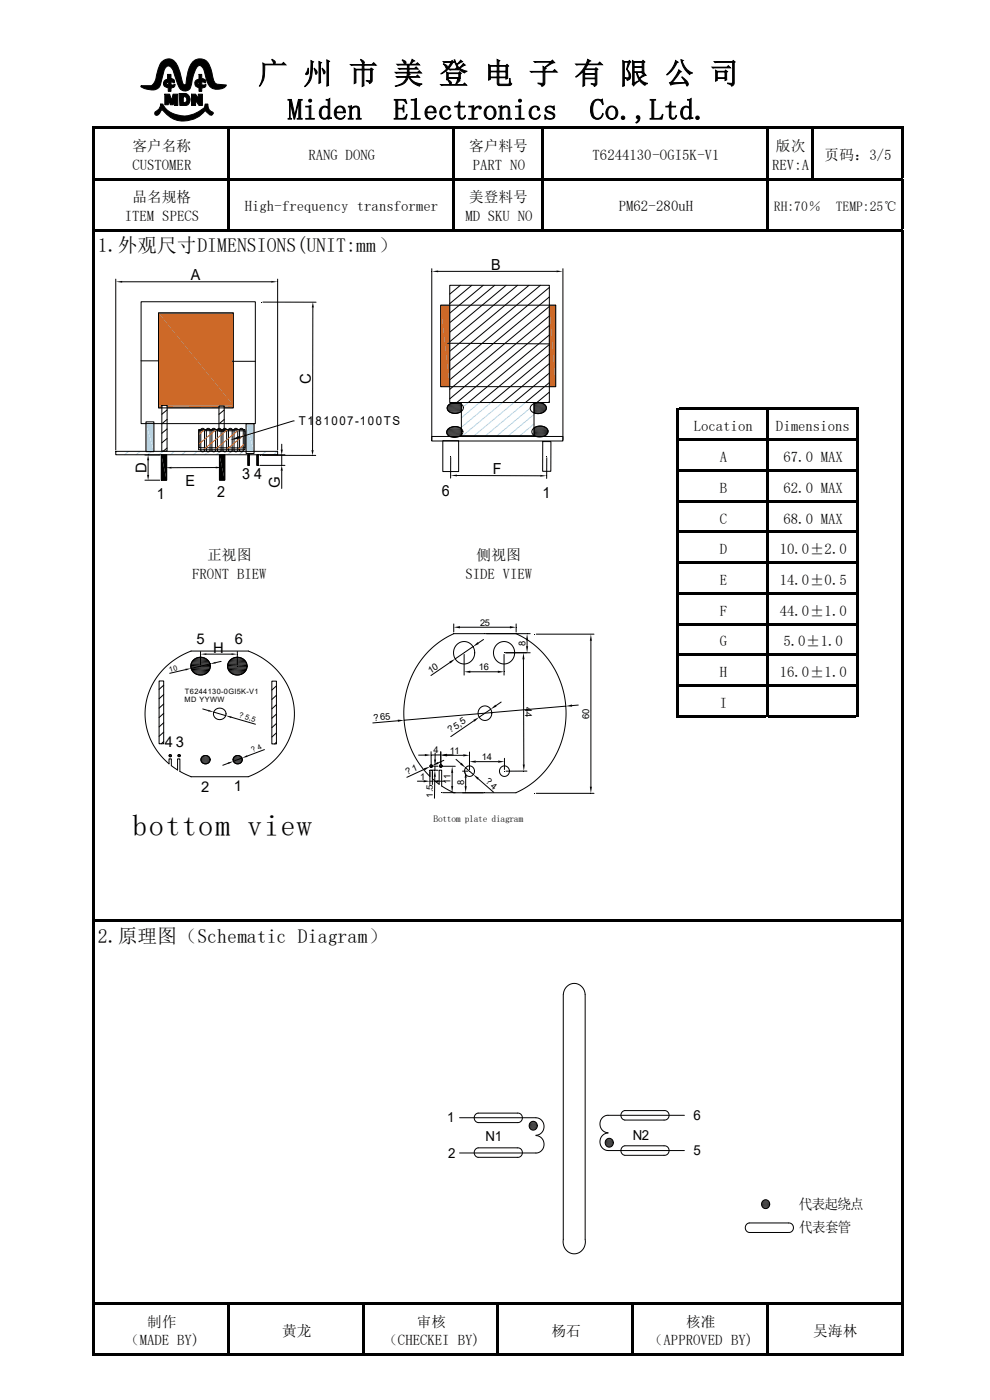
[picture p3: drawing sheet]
<svg xmlns="http://www.w3.org/2000/svg" width="210mm" height="297mm" viewBox="0 0 210 297" stroke-linecap="round" stroke-linejoin="round" font-family="sans-serif">
<g fill="#000">
<path d="M19.6 26.9h.6v10.8h-.6z" fill-rule="evenodd"/>
<path d="M19.6 37.7h.6v10.9h-.6z" fill-rule="evenodd"/>
<path d="M20.2 26.9h171.4v.5h-171.4z" fill-rule="evenodd"/>
<path d="M20.2 37.7h151.8v.5h-151.8z" fill-rule="evenodd"/>
<path d="M48.2 27.1h.5v10.6h-.5z" fill-rule="evenodd"/>
<path d="M48.2 38h.5v11.1h-.5z" fill-rule="evenodd"/>
<path d="M95.8 27.1h.6v10.6h-.6z" fill-rule="evenodd"/>
<path d="M95.8 38h.6v11.1h-.6z" fill-rule="evenodd"/>
<path d="M114.9 27.1h.5v10.6h-.5z" fill-rule="evenodd"/>
<path d="M114.9 38h.5v11.1h-.5z" fill-rule="evenodd"/>
<path d="M162.5 27.1h.5v10.6h-.5z" fill-rule="evenodd"/>
<path d="M162.5 38h.5v11.1h-.5z" fill-rule="evenodd"/>
<path d="M172 27.1h.6v11.1h-.6z" fill-rule="evenodd"/>
<path d="M172.6 37.7h19v.5h-19z" fill-rule="evenodd"/>
<path d="M191.1 27.1h.5v10.6h-.5z" fill-rule="evenodd"/>
<path d="M191.1 38h.5v10.6h-.5z" fill-rule="evenodd"/>
<path d="M19.6 48.6h.6v146.4h-.6z" fill-rule="evenodd"/>
<path d="M20.2 48.6h28v.5h-28z" fill-rule="evenodd"/>
<path d="M48.7 48.6h47.1v.5h-47.1z" fill-rule="evenodd"/>
<path d="M96.4 48.6h18.5v.5h-18.5z" fill-rule="evenodd"/>
<path d="M115.4 48.6h47.1v.5h-47.1z" fill-rule="evenodd"/>
<path d="M163 48.6h28.6v.5h-28.6z" fill-rule="evenodd"/>
<path d="M191.1 48.8h.5v146.2h-.5z" fill-rule="evenodd"/>
<path d="M143.5 86.5h.5v6.5h-.5z" fill-rule="evenodd"/>
<path d="M143.5 93h.5v6.5h-.5z" fill-rule="evenodd"/>
<path d="M143.5 99.5h.5v6.5h-.5z" fill-rule="evenodd"/>
<path d="M144 86.5h38.1v.5h-38.1z" fill-rule="evenodd"/>
<path d="M144 93h38.1v.5h-38.1z" fill-rule="evenodd"/>
<path d="M144 99.5h38.1v.5h-38.1z" fill-rule="evenodd"/>
<path d="M162.5 86.7h.5v6.3h-.5z" fill-rule="evenodd"/>
<path d="M162.5 93.3h.5v6.2h-.5z" fill-rule="evenodd"/>
<path d="M162.5 99.8h.5v6.2h-.5z" fill-rule="evenodd"/>
<path d="M181.6 86.7h.5v6.3h-.5z" fill-rule="evenodd"/>
<path d="M181.6 93.3h.5v6.2h-.5z" fill-rule="evenodd"/>
<path d="M181.6 99.8h.5v6.2h-.5z" fill-rule="evenodd"/>
<path d="M143.5 106h.5v6.6h-.5z" fill-rule="evenodd"/>
<path d="M143.5 112.6h.5v6.5h-.5z" fill-rule="evenodd"/>
<path d="M143.5 119.1h.5v6.5h-.5z" fill-rule="evenodd"/>
<path d="M144 106h38.1v.6h-38.1z" fill-rule="evenodd"/>
<path d="M144 112.6h38.1v.5h-38.1z" fill-rule="evenodd"/>
<path d="M144 119.1h38.1v.5h-38.1z" fill-rule="evenodd"/>
<path d="M162.5 106.3h.5v6.3h-.5z" fill-rule="evenodd"/>
<path d="M162.5 112.8h.5v6.3h-.5z" fill-rule="evenodd"/>
<path d="M162.5 119.3h.5v6.3h-.5z" fill-rule="evenodd"/>
<path d="M181.6 106.3h.5v6.3h-.5z" fill-rule="evenodd"/>
<path d="M181.6 112.8h.5v6.3h-.5z" fill-rule="evenodd"/>
<path d="M181.6 119.3h.5v6.3h-.5z" fill-rule="evenodd"/>
<path d="M143.5 125.6h.5v6.5h-.5z" fill-rule="evenodd"/>
<path d="M143.5 132.1h.5v6.5h-.5z" fill-rule="evenodd"/>
<path d="M143.5 138.6h.5v6.6h-.5z" fill-rule="evenodd"/>
<path d="M144 125.6h38.1v.5h-38.1z" fill-rule="evenodd"/>
<path d="M144 132.1h38.1v.5h-38.1z" fill-rule="evenodd"/>
<path d="M144 138.6h38.1v.5h-38.1z" fill-rule="evenodd"/>
<path d="M162.5 125.9h.5v6.2h-.5z" fill-rule="evenodd"/>
<path d="M162.5 132.4h.5v6.2h-.5z" fill-rule="evenodd"/>
<path d="M162.5 138.9h.5v6.3h-.5z" fill-rule="evenodd"/>
<path d="M181.6 125.9h.5v6.2h-.5z" fill-rule="evenodd"/>
<path d="M181.6 132.4h.5v6.2h-.5z" fill-rule="evenodd"/>
<path d="M181.6 138.9h.5v6.3h-.5z" fill-rule="evenodd"/>
<path d="M143.5 145.2h.5v7h-.5z" fill-rule="evenodd"/>
<path d="M144 145.2h38.1v.5h-38.1z" fill-rule="evenodd"/>
<path d="M144 151.7h18.5v.5h-18.5z" fill-rule="evenodd"/>
<path d="M162.5 145.4h.5v6.8h-.5z" fill-rule="evenodd"/>
<path d="M163 151.7h18.6v.5h-18.6z" fill-rule="evenodd"/>
<path d="M181.6 145.4h.5v6.8h-.5z" fill-rule="evenodd"/>
<path d="M19.6 195h.6v81.3h-.6z" fill-rule="evenodd"/>
<path d="M20.2 195h171.4v.5h-171.4z" fill-rule="evenodd"/>
<path d="M191.1 195.3h.5v81h-.5z" fill-rule="evenodd"/>
<path d="M19.6 276.3h.6v11.4h-.6z" fill-rule="evenodd"/>
<path d="M20.2 276.3h171.4v.5h-171.4z" fill-rule="evenodd"/>
<path d="M48.2 276.6h.5v11.1h-.5z" fill-rule="evenodd"/>
<path d="M76.8 276.6h.5v11.1h-.5z" fill-rule="evenodd"/>
<path d="M105.4 276.6h.5v11.1h-.5z" fill-rule="evenodd"/>
<path d="M133.9 276.6h.6v11.1h-.6z" fill-rule="evenodd"/>
<path d="M162.5 276.6h.5v11.1h-.5z" fill-rule="evenodd"/>
<path d="M191.1 276.6h.5v11.1h-.5z" fill-rule="evenodd"/>
<path d="M20.2 287.1h28v.6h-28z" fill-rule="evenodd"/>
<path d="M48.7 287.1h28.1v.6h-28.1z" fill-rule="evenodd"/>
<path d="M77.3 287.1h28.1v.6h-28.1z" fill-rule="evenodd"/>
<path d="M105.9 287.1h28v.6h-28z" fill-rule="evenodd"/>
<path d="M134.5 287.1h28v.6h-28z" fill-rule="evenodd"/>
<path d="M163 287.1h28.1v.6h-28.1z" fill-rule="evenodd"/>
</g>
<path d="M29.9 12.5h18.4v13.3h-18.4z" fill-rule="evenodd" fill="#fff"/>
<g fill="#000">
<path d="M34.5 13a1.98 1.98 0 0 1 3.2 1.1l1 3.5 .3 .3h.4l.3-2a3.8 3.8 0 0 1 2.1-3.3 2.29 2.29 0 0 1 2.9 2l.3 .9a3.1 3.1 0 0 0 .9 2.3l2.1 .2a2.38 2.38 0 0 1-2.5 .8 2.38 2.38 0 0 1-1.7-1.9l-.2-.7a2.88 2.88 0 0 0-1-2.2l-.3-.1a2.69 2.69 0 0 0-1.3 2l-.3 1.7a1.43 1.43 0 0 1-.9 1.6 1.43 1.43 0 0 1-1.6-.4l-1-2.5a3.3 3.3 0 0 0-1.2-2.2 .94 .94 0 0 0-1.2 .8l-.7 2.8a1.81 1.81 0 0 1-2.4 1.3l-1.4-.4-.4-.3 .1-.1h2.1l.5-.4 .4-.7 .8-3.2z" fill-rule="evenodd"/>
<path d="M35.5 15.8h.8v.9h.2a.51 .51 0 0 1 .5 .3 .51 .51 0 0 1-.2 .6l-.5-.2v.6l.8-.1-.3 .6-.5 .1v.8h-.6v-.8a.9 .9 0 0 1-1-.8 .9 .9 0 0 1 .8-1z" fill-rule="evenodd"/>
</g>
<path d="M34.5 13a1.98 1.98 0 0 1 3.2 1.1l1 3.5 .3 .3h.4l.3-2a3.8 3.8 0 0 1 2.1-3.3 2.29 2.29 0 0 1 2.9 2l.3 .9a3.1 3.1 0 0 0 .9 2.3l2.1 .2a2.38 2.38 0 0 1-2.5 .8 2.38 2.38 0 0 1-1.7-1.9l-.2-.7a2.88 2.88 0 0 0-1-2.2l-.3-.1a2.69 2.69 0 0 0-1.3 2l-.3 1.7a1.43 1.43 0 0 1-.9 1.6 1.43 1.43 0 0 1-1.6-.4l-1-2.5a3.3 3.3 0 0 0-1.2-2.2 .94 .94 0 0 0-1.2 .8l-.7 2.8a1.81 1.81 0 0 1-2.4 1.3l-1.4-.4-.4-.3 .1-.1h2.1l.5-.4 .4-.7 .8-3.2zM35.5 15.8h.8v.9h.2a.51 .51 0 0 1 .5 .3 .51 .51 0 0 1-.2 .6l-.5-.2v.6l.8-.1-.3 .6-.5 .1v.8h-.6v-.8a.9 .9 0 0 1-1-.8 .9 .9 0 0 1 .8-1z" fill="none" stroke="#000" stroke-width=".21"/>
<path d="M35.5 17.4h.2v.6l-.4-.1z" fill-rule="evenodd" fill="#fff"/>
<path d="M35.5 17.4h.2v.6l-.4-.1zM42.2 15.8h.6v.9h.3a.51 .51 0 0 1 .5 .3 .51 .51 0 0 1-.1 .6l-.7-.2v.6l.9-.1-.1 .4-.2 .2-.6 .1v.8h-.6v-.8a.9 .9 0 0 1-.9-.9 .9 .9 0 0 1 .9-.9zM34.1 22.1h.4a5.3 5.3 0 0 0 6.9 2l2-1.3 .1-.7h.6a1.66 1.66 0 0 0 1.1 1.8l-.3 .5a2.05 2.05 0 0 1-1.4-1 5.7 5.7 0 0 1-9.1-.1l-.6 .8a.51 .51 0 0 1-.5 .4 .51 .51 0 0 1-.5-.5l.3-.4a1.74 1.74 0 0 0 1-1.5z" fill="none" stroke="#000" stroke-width=".21"/>
<g fill="#000">
<path d="M42.2 15.8h.6v.9h.3a.51 .51 0 0 1 .5 .3 .51 .51 0 0 1-.1 .6l-.7-.2v.6l.9-.1-.1 .4-.2 .2-.6 .1v.8h-.6v-.8a.9 .9 0 0 1-.9-.9 .9 .9 0 0 1 .9-.9z" fill-rule="evenodd"/>
<path d="M34.1 22.1h.4a5.3 5.3 0 0 0 6.9 2l2-1.3 .1-.7h.6a1.66 1.66 0 0 0 1.1 1.8l-.3 .5a2.05 2.05 0 0 1-1.4-1 5.7 5.7 0 0 1-9.1-.1l-.6 .8a.51 .51 0 0 1-.5 .4 .51 .51 0 0 1-.5-.5l.3-.4a1.74 1.74 0 0 0 1-1.5z" fill-rule="evenodd"/>
</g>
<path d="M42 17.4h.2v.5l-.3-.1z" fill-rule="evenodd" fill="#fff"/>
<path d="M35 20h1l.4 1.3 .3-1.3h1v2.4h-.7l-.2-.9-.1 .7h-.6l-.3-.9-.1 .9h-.7zM38 19.8h1.3a1.3 1.3 0 0 1 1 1.3 1.3 1.3 0 0 1-1 1.3h-1.1zM42 17.4h.2v.5l-.3-.1z" fill="none" stroke="#000" stroke-width=".21"/>
<g fill="#000">
<path d="M35 20h1l.4 1.3 .3-1.3h1v2.4h-.7l-.2-.9-.1 .7h-.6l-.3-.9-.1 .9h-.7z" fill-rule="evenodd"/>
<path d="M38 19.8h1.3a1.3 1.3 0 0 1 1 1.3 1.3 1.3 0 0 1-1 1.3h-1.1z" fill-rule="evenodd"/>
</g>
<path d="M38.9 20.6l.3-.1a.74 .74 0 0 1 .2 1.2l-.5 .1z" fill-rule="evenodd" fill="#fff"/>
<path d="M40.6 20h.9l.6 .9v-.9h.8v2.4h-.7l-.7-1.1v1.1h-.9zM38.9 20.6l.3-.1a.74 .74 0 0 1 .2 1.2l-.5 .1zM35.4 93l-1.1 .9M35.4 95l-.7 .7M35.4 89l-1.1 .9M35.4 91l-1.1 .9M35.4 86.9l-1.1 1M47.6 89l-1.2 .9M47.6 87l-1.2 .9" fill="none" stroke="#000" stroke-width=".21"/>
<path d="M40.6 20h.9l.6 .9v-.9h.8v2.4h-.7l-.7-1.1v1.1h-.9z" fill-rule="evenodd" fill="#000"/>
<g fill="#adddf7">
<path d="M52.2 89.9l1.7 5.8h-1.7z"/>
<path d="M52.2 89.9h1.7v5.8z"/>
<path d="M31 89.9l1.6 5.8h-1.6z"/>
<path d="M31 89.9h1.6v5.8z"/>
</g>
<g fill="none" stroke="#adddf7" stroke-width=".21">
<path d="M24.9 95.7l-.3 .3M27.3 95.7l-.9 .8M29.7 95.7l-.8 .8M31 89.9h1.6v5.8h-1.6zM32.1 95.8l-.8 .7M34.6 95.7l-.9 .8M37 95.7l-.9 .8M39.4 95.7l-.8 .8M41.9 95.7l-.9 .8M44.2 95.9l-.8 .6M46.6 95.8l-.8 .7M49.1 95.8l-.8 .7"/>
<path d="M51.6 95.7l-.9 .8M52.2 89.9h1.7v5.8h-1.7zM53.5 96.2l-.4 .3M54 95.7l-.1 .1M56.4 95.7l-.8 .8M58.8 95.7l-.8 .8"/>
</g>
<path d="M29.9 64h24.3v25.9h-24.3zM24.6 95.7h34.3v.8h-34.3z" fill="none" stroke="#000" stroke-width=".21"/>
<g fill="#cd6928">
<path d="M33.6 66.4l15.9 19.6h-15.9z"/>
<path d="M33.6 66.4h15.9v19.6z"/>
</g>
<path d="M35.4 86.1h14.1" fill="none" stroke="#cd6928" stroke-width=".21"/>
<g fill="#cd6928">
<path d="M47.6 86.1l1.9 .4h-1.9z"/>
<path d="M47.6 86.1h1.9v.4z"/>
</g>
<path d="M35.4 86.3h11" fill="none" stroke="#cd6928" stroke-width=".4"/>
<g fill="#cd6928">
<path d="M33.6 86l.7 .5h-.7z"/>
<path d="M33.6 86h.7v.5z"/>
</g>
<path d="M33.6 66.4h15.9v20.1h-1.9v-.4h-1.2v.4h-11v-.5h-1.1v.5h-.7zM43.4 91.1l-1.3 1.1M45.9 91.1l-3.8 3.1M48.3 91.1l-5.2 4.3M50.7 91.1l-5.1 4.3M52 92.1l-4 3.3M52 94.1l-1.6 1.3" fill="none" stroke="#cd6928" stroke-width=".21"/>
<g fill="none" stroke="#000" stroke-width=".21">
<path d="M29.9 76.5h3.7M33.6 66.4h15.9v20.1h-15.9zM49.4 76.6h4.8M97.7 60.5l-2.3 1.9M100.1 60.5l-4.7 3.9M102.5 60.5l-7.1 5.9M104.9 60.5l-9.5 8M107.4 60.5l-12 10M109.8 60.5l-14.4 12M112.2 60.5l-16.8 14M114.6 60.5l-19.2 16M116.5 61l-21.1 17.6"/>
<path d="M116.5 63l-21.1 17.6M116.5 65l-21.1 17.6M116.5 67l-21.1 17.6M116.5 69.1l-19.6 16.3M116.5 71.1l-17.2 14.3M116.5 73.1l-14.7 12.3M116.5 75.1l-12.3 10.3M116.5 77.1l-9.9 8.3M116.5 79.2l-7.5 6.2M31 89.5h1.6v6.3h-1.6zM34.2 96.5h1.1v5.4h-1.1zM34.3 86h1.1v9.7h-1.1z"/>
<path d="M42.1 91.1h9.9v4.3h-9.9zM42.2 91.4h9.8v3.6h-9.8zM42.7 91l.4-.1 .3 .2v4.4a.39 .39 0 0 1-.4 .3 .39 .39 0 0 1-.4-.3zM43.9 91l.3-.1 .4 .2-.1 4.4a.39 .39 0 0 1-.3 .3 .39 .39 0 0 1-.4-.3zM45 91l.4-.1 .3 .2v4.4a.39 .39 0 0 1-.4 .3 .39 .39 0 0 1-.3-.3zM46.2 91l.4-.1 .3 .2v4.4a.39 .39 0 0 1-.4 .3 .39 .39 0 0 1-.4-.3zM46.4 86.1h1.2v5.4h-1.2zM46.5 96.5h1.2v5.3h-1.2zM48.1 91.1a.41 .41 0 0 0-.4-.2 .41 .41 0 0 0-.4 .2v4.4a.39 .39 0 0 0 .4 .3 .39 .39 0 0 0 .4-.3M48.1 91.1v4.4M48.6 91l.3-.1 .3 .2v4.4a.39 .39 0 0 1-.3 .3 .39 .39 0 0 1-.4-.3zM49.7 91l.4-.1 .3 .2v4.4a.39 .39 0 0 1-.4 .3 .39 .39 0 0 1-.4-.3z"/>
<path d="M50.9 91l.4-.1 .3 .2v4.4a.39 .39 0 0 1-.4 .3 .39 .39 0 0 1-.4-.3zM52.2 89.9h1.7v6.3h-1.7zM52.6 96.5h.3v2.2h-.3zM54.5 96.5h.3v2.2h-.3zM94.8 91.7h3.1M94.8 91.8h3.1M94.8 91.5h3.1M94.8 92h3.1M94.8 91.3h3.1M94.8 86.6h3.1M94.8 86.7h3.1M94.9 86.4h3"/>
<path d="M94.9 92.2h3M94.9 86.9h3M94.9 86.2h3M94.9 91.1h3M95 87.1h2.9M95 86h2.9M95 92.3h2.9M95 92.4h2.9M95.1 91a2.27 2.27 0 0 1 2.8-.1v1.4l-.2 .1-.3 .2h-2a.94 .94 0 0 1-.3-1.6zM95.1 91h2.8M95.1 87.2h2.8M95.1 92.4h2.6"/>
<path d="M95.2 85.9a2.28 2.28 0 0 1 2.7-.2v1.6a1.95 1.95 0 0 1-3.1-.6zM95.2 85.8h2.7M95.2 90.9h2.7M95.2 92.5h2.5M95.2 87.3h2.7M95.3 92.5h2.3M95.3 90.8h2.4M95.3 87.4h2.5M95.3 85.7h2.6M95.4 85.7h2.5M95.4 90.8h2.3M95.4 87.4h2.3"/>
<path d="M95.5 90.7h2M95.5 87.5h2M95.6 85.6h2.1M113.3 85.6a1.87 1.87 0 0 1 2.6 .8 1.77 1.77 0 0 1-2.6 1.2zM113.3 90.8a1.91 1.91 0 0 1 2.9 .7l-.1 .5-.6 .5-1.8 .1-.4-.2zM113.3 85.7h2.1M113.3 85.8h2.3M113.3 86h2.4M113.3 86.2h2.5M113.3 86.3h2.6M113.3 86.5h2.6M113.3 86.7h2.6"/>
<path d="M113.3 86.9h2.5M113.3 87.1h2.4M113.3 87.3h2.3M113.3 87.4h2.1M113.3 90.8h2.6M113.3 90.8h2.7M113.3 91h2.8M113.3 91.2h2.9M113.3 91.4h2.9M113.3 91.6h2.9M113.3 91.8h2.9M113.3 91.9h2.9"/>
<path d="M113.3 92.1h2.8M113.3 92.3h2.6M113.3 92.4h2.4M113.3 90.7h2.5M113.5 92.5h2M113.5 90.6h2.2M113.5 90.6h2.1M116.5 81.2l-5 4.2M116.5 83.2l-2.6 2.2M116.5 85.2l-.2 .2"/>
</g>
<path d="M54.6 96.5v2.2" fill="none" stroke="#000" stroke-width=".27"/>
<path d="M52.7 96.5v2.2" fill="none" stroke="#000" stroke-width=".28"/>
<g fill="#000">
<path d="M34.2 96.5l1.1 5.4h-1.1zM34.2 96.5h1.1v5.4zM46.5 96.5l1.2 5.3h-1.2zM46.5 96.5h1.2v5.3zM95.5 87.5h1.9zM95.6 90.7h1.9zM95.6 87.5l1.7 .1zM95.6 87.5h1.8zM95.8 87.6h1.3zM95.8 87.6h1.5zM95.6 90.7h1.8zM95.8 90.6l1.6 .1z"/>
<path d="M95.8 85.5l1.9 .1zM95.8 85.5h1.6zM95.8 90.6h1.5zM95.9 90.6h1.4zM95.9 87.6h1.1zM95.9 87.6h1.2zM96 87.6l.9 .1zM96 87.6h1zM95.9 90.6h1.3zM96 90.5l1.2 .1zM96.1 85.4l1.3 .1zM96.1 85.4h1.1z"/>
<path d="M96.2 87.7h.5zM96.2 87.7h.7zM96 90.5h1zM96.2 90.5h.8zM96.3 87.7h.4zM96.2 90.5h.7zM96.3 90.5h.6zM96.4 85.4h.8zM96.3 90.5h.4zM113.3 85.6h1.9zM113.3 87.4l1.9 .1h-1.9zM113.3 87.5l1.7 .1z"/>
<path d="M113.3 87.5h1.9zM113.3 87.6h1.6zM113.3 87.6h1.7zM113.3 87.6l1.4 .1zM113.5 92.5l1.7 .1zM113.5 92.5h2zM113.5 85.5l1.7 .1zM113.5 85.5h1.4zM113.5 87.7h1.2zM113.6 87.7h.8zM113.6 87.7h1.1zM113.7 90.5l1.9 .1z"/>
<path d="M113.7 90.5h1.7zM113.8 90.5h1.6zM113.8 85.5h1.1zM113.8 85.5h.9zM113.8 87.7h.6zM113.9 87.7h.5zM114 90.5h1.4zM114 90.5h1.2zM114 90.4l1.2 .1zM114.1 85.4l.6 .1zM114.1 85.4h.3zM114 90.4h1.1z"/>
<path d="M114.3 90.4h.8zM114.3 90.4h.6zM114.4 90.4h.5z"/>
</g>
<path d="M99.3 85.4l-1 .9M101.8 85.4l-3.9 3.2M104.2 85.4l-6.3 5.2M106.6 85.4l-8.4 7M109 85.4l-8.4 7M111.5 85.4l-8.5 7M112.5 86.6l-7.1 5.8M113 92.2l-.3 .2M113.3 87.9l-5.4 4.5M113.3 89.9l-3 2.5" fill="none" stroke="#adddf7" stroke-width=".21"/>
<g fill="#cd6928">
<path d="M116.5 64.7l1.4 17.3h-1.4z"/>
<path d="M116.5 64.7h1.4v17.3z"/>
<path d="M93.5 64.7l1.9 17.3h-1.9z"/>
<path d="M93.5 64.7h1.9v17.3z"/>
</g>
<path d="M93.5 64.7h1.9v17.3h-1.9zM116.5 64.7h1.4v17.3h-1.4z" fill="none" stroke="#cd6928" stroke-width=".21"/>
<g fill="none" stroke="#000" stroke-width=".21">
<path d="M24.6 59.2v36.3M25.9 59.8h31.6M58.9 59.2v36.3M91.6 57v36.3M92.9 57.6h25.2M119.4 57v36.3M55.8 64.1h11.2M66.4 65.2l-.1 30.3M93.5 64.7h24.4v17.3h-24.4zM94.9 72.8l21.6 .2M95.4 60.5h21.1v24.9h-21.1zM30.7 96.5h3.2"/>
<path d="M31.4 97.6v3.1M35 98.7v.2M45.8 99.2h-9.4M47.1 98.6v.3M55.1 96.5h5.3M55.1 98.7h5.3M55.7 96.6h11.3M59.8 94.2v1.2M59.8 96.5v2.2M59.8 99.8v3.8M62.4 89.3l-11.5 3.4M91.6 92.6h27.8v1h-27.8z"/>
<path d="M93.9 93.5h3.4v6.5h-3.4zM95.1 91a1.96 1.96 0 0 1 3.1 .5 1.88 1.88 0 0 1-3 1l-.4-.7zM95.2 85.9a1.96 1.96 0 0 1 3.1 .5 1.88 1.88 0 0 1-3 1l-.4-.7zM95.6 97v4.4M97.9 85.4h15.4v7h-15.4zM112.8 85.9a1.96 1.96 0 0 1 3.1 .6 1.88 1.88 0 0 1-3 .9l-.4-.7zM113.1 90.9a1.96 1.96 0 0 1 3.1 .5 1.88 1.88 0 0 1-2.9 1l-.5-.7zM115.1 93.7h1.8l-.1 6.3h-1.7zM116 97.1v4.4M30.7 101.9h3.2M96.9 100.9h17.7M40.5 138.1h12.2"/>
<path d="M40.5 138.1a14 14 0 0 0-8.8 18.2l1.5 2.9 1.9 2.2 .8 .6v-1h.4v1.4l1.4 .9v-2.3h.5v2.6l2.4 1.2M41 139.9h3.1M41.2 139.8h2.6M41.5 139.6h2.1M42.5 138.2v2.8M43.8 138.8h5.3M48.8 139.9h3.1M49 139.8h2.6M49.3 139.6h2.1M50.3 138.2v2.8M52.7 138.1a14.1 14.1 0 0 1 8.9 17.9 15 15 0 0 1-9 8.8h-12.1M96.2 132.4v1.7"/>
<path d="M97 136.7a2.33 2.33 0 0 1 3.6 1 2.33 2.33 0 0 1-2.1 3.2 2.4 2.4 0 0 1-2.2-1.6 2.4 2.4 0 0 1 .7-2.6zM97.6 133.1h10.6M98.4 138.8v4.4M100.3 137.2l-3.8 2.6M102.6 135.7l-1.2 .7M105.4 136.7a2.33 2.33 0 0 1 3.7 1 2.33 2.33 0 0 1-2.1 3.2 2.4 2.4 0 0 1-2.2-1.6 2.4 2.4 0 0 1 .6-2.6zM106.9 138.8v4.4M107.2 138.5h5.3M109.4 134.4a18.7 18.7 0 0 1 10.7 16.9 18.7 18.7 0 0 1-10.7 16.9M109.5 132.4v1.7M111 139.9l.1 22.3M111.8 135.8v1.3"/>
<path d="M112.5 134.4h-16.2a18.8 18.8 0 0 0-5.1 30.3v-1.3h.5v1.8l1.4 1.2v-3h.6v3.3M113.7 134.5h12.3M125.3 135.9v31M33.7 144.5h1v13.3h-1zM34.7 145.3l-1 .9M34.7 147.3l-1 .9M34.7 149.3l-1 .9M34.7 151.3l-1 .9M34.7 153.3l-1 .9M34.7 155.3l-1 .9M34.7 157.3l-.5 .5M39.4 142.1l-3.4 .7"/>
<path d="M41 140.1a1.98 1.98 0 0 1 2.8-.3 1.98 1.98 0 0 1 .2 2.9 1.98 1.98 0 0 1-2.8 .1 1.98 1.98 0 0 1-.2-2.7zM41 140a1.99 1.99 0 0 1 2.8-.2 1.99 1.99 0 0 1 .3 2.8 1.99 1.99 0 0 1-2.8 .2 1.99 1.99 0 0 1-.3-2.8zM41 142.7h3.1M41.2 142.9h2.6M41.5 143h2.1M43 150.4l1.2 .3M44.5 140.8l-4 1M45.3 151.1l2.6 .7M45.6 150.6a1.31 1.31 0 0 1 2-.1 1.31 1.31 0 0 1-.1 2 1.31 1.31 0 0 1-2-.3l-.2-.9zM46.9 140.3l-1.2 .3M48.8 140.1a1.98 1.98 0 0 1 2.8-.3 1.98 1.98 0 0 1 .2 2.9 1.98 1.98 0 0 1-2.8 .1 1.98 1.98 0 0 1-.2-2.7zM48.8 140a1.99 1.99 0 0 1 2.8-.2 1.99 1.99 0 0 1 .3 2.8 1.99 1.99 0 0 1-2.8 .2 1.99 1.99 0 0 1-.3-2.8z"/>
<path d="M48.8 142.7h3.1M49 142.9h2.6M49 152.1l5.2 1.5M49.3 143h2.1M56.1 159l-3.7 1.4M57.7 144.5h.9v13.3h-.9zM58.6 145.5l-.9 .9M58.6 147.5l-.9 .9M58.6 149.5l-.9 .9M58.6 151.5l-.9 .9M58.6 153.5l-.9 .9M58.6 155.5l-.9 .9"/>
<path d="M58.6 157.5l-.4 .3M84.4 152.9l-5.3 .5M91.4 159.5l.1 2.7M92.3 159.7v1.4M93.5 159.4v2.7v-2.6M95.4 140.5l-4 2.8M99.6 159.5v3.7M99.8 142.5h5.8M100.5 152.9l-4.9 3.4M104.1 150.5l-2.5 1.6M106.3 148.9l-1.1 .8M120 149.8l-34.3 3"/>
<path d="M122.7 149.6l-1.4 .1M48.4 161.9l-1.1 .4M51.3 160.8l-1.8 .7M88.5 165.7h1.4M90 163.2l-3.7 1.7M90.1 160.2h-1.3M91.2 163.7v2.7M91.2 165.7h.5M91.7 162.4l-.5 .2M91.7 163.7v2.7M91.8 163.4h1.1M91.8 162.5h1.1"/>
<path d="M92.2 164.8v4.5M92.3 162.5l-.1 .9M93 165.7h1.4M93.5 160.1l-2.1 .1M93.7 166.7l2.6 1.5M93.8 162.6h2.8M93.9 168.2h15.5M94.1 161.3l-1.2 .5M94.8 160.2h3.5M95.9 164v2.7M96.1 160.1h-1.3M96.7 161.1l1 .9"/>
<path d="M98.1 163.6h1.1M98.8 162.9l1.6 1.4M98.8 165v1.8M100.9 161.6h4.8M101.4 165.2l3.3 2.9M107 160.9v2.3M111.8 163.6h-4.5M113.7 168.3h12.3M124.1 210.9a2.31 2.31 0 0 0-2.3-2.3 2.31 2.31 0 0 0-2.3 2.3v52M124.1 211v51.9M97.5 237.1h16.2M100.9 236.4l.5-.3h8.3a1 1 0 0 1 1.1 1 1 1 0 0 1-1.1 1h-8.3a1.04 1.04 0 0 1-.8-.7 1.04 1.04 0 0 1 .3-1z"/>
<path d="M113.7 237.1a1.85 1.85 0 0 1 1.7 1.9 1.85 1.85 0 0 1-1.7 1.8M129 236.6a1.85 1.85 0 0 0-1.7 1.8 1.85 1.85 0 0 0 1.7 1.9M129 236.6h16.2M132 235.8l.5-.2h8.3a1 1 0 0 1 1.1 1 1 1 0 0 1-1.1 1h-8.3a1.04 1.04 0 0 1-.8-.7 1.04 1.04 0 0 1 .3-1.1zM97.5 244.6h16.2M100.9 243.7l.5-.2h8.3a1 1 0 0 1 1.1 1 1 1 0 0 1-1.1 1h-8.3a1.04 1.04 0 0 1-.8-.7 1.04 1.04 0 0 1 .3-1.1zM113.7 240.9a1.85 1.85 0 0 1 1.7 1.8 1.85 1.85 0 0 1-1.7 1.9M129 240.4a1.85 1.85 0 0 0-1.7 1.8 1.85 1.85 0 0 0 1.7 1.9M129 244.1h16.2M132 243.3l.5-.2h8.3a1 1 0 0 1 1.1 1 1 1 0 0 1-1.1 1h-8.3a1.04 1.04 0 0 1-.8-.8 1.04 1.04 0 0 1 .3-1zM167.2 259.4h-8.3a1.03 1.03 0 0 0-.8 1 1.03 1.03 0 0 0 .8 1.1l8.3-.1a1 1 0 0 0 1.1-1 1 1 0 0 0-1.1-1M119.5 262.9a2.41 2.41 0 0 0 2.3 3.1 2.41 2.41 0 0 0 2.3-3.1"/>
<circle cx="102.8" cy="151.3" r="1.5"/>
<circle cx="36.1" cy="160.3" r=".23"/>
<circle cx="36.1" cy="160.3" r=".24"/>
<circle cx="38" cy="160.3" r=".23"/>
<circle cx="43.6" cy="161.2" r=".94"/>
<circle cx="43.6" cy="161.2" r=".93"/>
<circle cx="50.4" cy="161.1" r=".94"/>
<circle cx="50.5" cy="161.2" r=".93"/>
<circle cx="91.5" cy="162.5" r=".27"/>
<circle cx="93.5" cy="162.5" r=".27"/>
<circle cx="99.6" cy="163.6" r="1.09"/>
<circle cx="107" cy="163.6" r="1.09"/>
<circle cx="113.1" cy="238.8" r=".9"/>
<circle cx="129.2" cy="242.4" r=".9"/>
<circle cx="162.4" cy="255.4" r=".9"/>
</g>
<g fill="#000">
<path d="M24.6 59.8l1.3-.2v.4zM57.5 59.6l1.4 .2-1.4 .2zM91.6 57.6l1.3-.2v.4zM118.1 57.4l1.3 .2-1.3 .2zM66.4 64.1l.2 1.1h-.5zM31.4 96.5l.2 1.1h-.4zM35 99.2l1.4-.2v.4zM45.8 99l1.3 .2-1.3 .2zM48.9 93.4l1.9-.9 .2 .5zM59.5 95.4h.5l-.2 1.1zM59.8 98.7l.2 1.1h-.5zM66.1 95.5h.4l-.2 1.1z"/>
<path d="M31.2 100.7h.4l-.2 1.2zM95.6 100.9l1.3-.2v.4zM114.6 100.7l1.4 .2-1.4 .2zM41.8 139.6h1.5l.3 .1zM41.8 139.6h1.5zM42.1 139.5l1.2 .1zM42.1 139.5h.9zM42.4 139.4l.6 .1zM42.5 138.8l1.3-.2v.3zM49.1 138.6l1.2 .2-1.2 .1zM49.6 139.6l1.8 .1zM49.6 139.6h1.5z"/>
<path d="M49.9 139.5l1.2 .1zM49.9 139.5h.9zM50.2 139.4l.6 .1zM96.2 133.1l1.4-.3v.5zM100.3 137.2l1-1 .3 .4zM108.2 132.8l1.3 .3-1.3 .2zM111 138.5l.3 1.4h-.5zM111.6 137.1h.4l-.2 1.4zM111.8 134.4l.2 1.4h-.4zM125.3 134.5l.3 1.4h-.5zM39.3 141.9l1.2-.1-1.1 .4zM41.5 142.9l1.8 .2z"/>
<path d="M41.8 143.1l1.2 .1zM41.8 143.1h1.5zM42.1 143.2h.6zM42.1 143.2h.9zM44.2 150.6l1.1 .5-1.2-.2zM44.5 140.8l1.2-.4 .1 .4zM47.9 151.8l1.2 .2-.1 .3zM49.3 142.9l1.8 .2zM49.6 143.1l1.2 .1zM49.6 143.1h1.5zM49.9 143.2h.6zM49.9 143.2h.9z"/>
<path d="M84.4 152.7l1.3 .1-1.3 .3zM90.1 159.9l1.3 .3-1.3 .2zM93.5 160.1l1.3-.2v.5zM93.5 160.2l1.3-.2v.5zM95.3 140.3l1.2-.5-.9 .9zM98.3 160l1.3 .2-1.3 .3zM98.4 142.5l1.4-.2v.4zM100.4 152.7l1.2-.6-1 1zM104.1 150.5l1-1 .2 .4zM105.6 142.3l1.3 .2-1.3 .2zM120 149.8l1.3-.3 .1 .4zM35.9 160.3h.5z"/>
<path d="M35.9 160.3l.4 .1zM35.9 160.2l.5 .1zM35.9 160.4h.4zM35.9 160.2h.4zM35.9 160.4l.4 .1zM35.9 160.5h.4zM36 160.1l.3 .1zM36 160.5h.2zM36 160.5h.3zM36 160.1h.3zM36 160.1h.2zM37.7 160.3h.5z"/>
<path d="M37.7 160.3l.5 .1zM37.8 160.2l.4 .1zM37.8 160.4h.4zM37.8 160.2h.4zM37.8 160.1l.4 .1zM37.8 160.4l.3 .1zM37.8 160.1h.4zM37.8 160.5h.3zM37.8 160.1h.3zM37.9 160.1h.2zM37.9 160.5h.2zM42.6 161.2l1.9 .1h-1.9z"/>
<path d="M42.6 161.2h2l-.1 .1zM42.6 161l2 .2h-2zM42.6 161h1.9l.1 .2zM42.6 161.3l1.9 .2h-1.8zM42.6 161.3h1.9v.2zM42.7 160.8l1.8 .2h-1.9zM42.7 160.8h1.8v.2zM42.7 161.5l1.7 .1h-1.6zM42.7 161.5h1.8l-.1 .1zM42.8 160.7l1.7 .1h-1.8zM42.8 160.7h1.6l.1 .1zM42.8 161.6l1.5 .1h-1.4z"/>
<path d="M42.8 161.6h1.6l-.1 .1zM42.9 160.6l1.5 .1h-1.6zM42.9 160.6h1.4l.1 .1zM42.9 161.7l1.3 .2zM42.9 161.7h1.4l-.1 .2zM42.9 160.6l.1-.2 1.3 .2zM43 160.4l1.3 .2zM43 161.9h1zM43 161.9h1.2zM43 160.4h1.2zM43.2 160.4h1zM43.2 161.9l.7 .1z"/>
<path d="M43.2 161.9h.8zM43.2 160.4h.8zM43.3 160.3l.7 .1zM43.3 162h.4zM43.3 162h.6zM43.3 160.3h.6zM43.5 160.3h.4zM48.3 161.7l1.2-.2-1 .6zM49.4 161.2l2 .1h-1.9zM49.4 161.2h2v.1zM49.5 161l1.9 .2h-2zM49.5 161h1.9v.2z"/>
<path d="M49.5 161.3l1.8 .2h-1.8zM49.5 161.3h1.9l-.1 .2zM49.5 160.8l1.9 .2h-1.9zM49.5 160.8h1.8l.1 .2zM49.5 161.5l1.7 .1h-1.6zM49.5 161.5h1.8l-.1 .1zM49.6 160.7l1.7 .1h-1.8zM49.6 160.7h1.6l.1 .1zM49.6 161.6l1.5 .1h-1.4zM49.6 161.6h1.6l-.1 .1zM49.7 160.6l1.5 .1h-1.6zM49.7 160.6h1.4l.1 .1z"/>
<path d="M49.7 161.7l1.3 .2zM49.7 161.7h1.4l-.1 .2zM49.7 160.6l.1-.2 1.3 .2zM49.8 160.4l1.3 .2zM49.8 161.9h1.1zM49.8 161.9h1.2zM49.8 160.4h1.2zM50 160.4h1zM50 161.9l.7 .1zM50 161.9h.9zM50 160.4h.9zM50.1 160.3l.8 .1z"/>
<path d="M50.1 162h.4zM50.1 162h.6zM50.1 160.3h.6zM50.3 160.3h.4zM51.3 160.8l1.1-.6 .1 .4zM89.9 165.5l1.3 .2-1.3 .3zM89.9 163l1.3-.4-1.1 .8zM91.2 162.5l.5 .1zM91.2 162.5h.5zM91.2 162.6h.5zM91.2 162.4l.5 .1zM91.2 162.6l.5 .1z"/>
<path d="M91.2 162.4h.5zM91.2 162.7h.5zM91.3 162.3l.4 .1zM91.3 162.7h.3zM91.3 162.7h.4zM91.3 162.3h.4zM91.3 162.7l.3 .1zM91.3 162.3h.3zM91.3 162.8h.2zM91.3 162.8h.3zM91.4 162.2l.2 .1zM91.4 162.8h.1z"/>
<path d="M91.4 162.2h.1zM92.2 163.4l.2 1.4h-.4zM92.1 161.1h.4l-.2 1.4zM91.7 162.4l1.1-.8 .2 .5zM91.7 165.7l1.3-.2v.5zM93.2 162.4l.6 .1zM93.2 162.5l.6 .1zM93.2 162.6h.6zM93.3 162.4h.5zM93.3 162.6h.4zM93.3 162.6h.5zM93.3 162.3l.5 .1z"/>
<path d="M93.3 162.6l.4 .1zM93.3 162.3h.4zM93.3 162.7h.4zM93.3 162.7l.3 .1zM93.4 162.2l.3 .1zM93.4 162.8h.2zM93.4 162.2h.2zM95.9 162.6l.2 1.4h-.4zM95.7 166.7h.4l-.2 1.5zM97.9 161.8l.9 1.1-1.2-.7zM98.8 163.6l.2 1.4h-.4zM98.6 166.8h.4l-.2 1.4z"/>
<path d="M99.6 161.6l1.3-.3v.5zM100.4 164.3l1.2 .7-.3 .4zM105.7 161.3l1.3 .3-1.3 .2zM110.9 162.2h.4l-.2 1.4zM125.1 166.9h.5l-.3 1.4zM112.2 238.8l1.7 .2h-1.6zM112.2 238.8h1.8l-.1 .2zM112.3 238.6l1.7 .2h-1.8zM112.3 238.6h1.6l.1 .2zM112.3 239l1.6 .1h-1.6zM112.3 239h1.6v.1zM112.3 238.5l1.6 .1h-1.6z"/>
<path d="M112.3 238.5h1.6v.1zM112.3 239.1l1.5 .2h-1.4zM112.3 239.1h1.6l-.1 .2zM112.4 238.3l1.5 .2h-1.6zM112.4 238.3h1.4l.1 .2zM112.4 239.3l1.3 .1h-1.2zM112.4 239.3h1.4l-.1 .1zM112.5 238.2l1.3 .1h-1.4zM112.5 238.2h1.2l.1 .1zM112.5 239.4l1.1 .2h-1zM112.5 239.4h1.2l-.1 .2zM112.5 238.2l.1-.1 1.1 .1z"/>
<path d="M112.6 238.1l1.1 .1zM112.6 239.6h.9zM112.6 239.6h1zM112.6 238.1h1zM112.7 238l.9 .1zM112.7 239.6l.6 .1zM112.7 239.6h.8zM112.7 238h.8zM112.9 237.9l.6 .1zM112.9 239.7h.3zM112.9 239.7h.4zM112.9 237.9h.4z"/>
<path d="M113 237.9h.3zM128.4 242.4l1.7 .2h-1.7zM128.4 242.4h1.7v.2zM128.4 242.2l1.7 .2h-1.7zM128.4 242.2h1.7v.2zM128.4 242.6l1.6 .1h-1.6zM128.4 242.6h1.7l-.1 .1zM128.4 242.1l1.7 .1h-1.7zM128.4 242.1h1.6l.1 .1zM128.4 242.7l1.6 .2h-1.5zM128.4 242.7h1.6v.2zM128.5 241.9l1.5 .2h-1.6z"/>
<path d="M128.5 241.9h1.5v.2zM128.5 242.9l1.4 .1h-1.3zM128.5 242.9h1.5l-.1 .1zM128.6 241.8l1.4 .1h-1.5zM128.6 241.8h1.3l.1 .1zM128.6 243l1.2 .2h-1.1zM128.6 243h1.3l-.1 .2zM128.6 241.8l.1-.1 1.2 .1zM128.7 241.7l1.2 .1zM128.7 243.2l.9 .1zM128.7 243.2h1.1zM128.7 241.7h1.1z"/>
<path d="M128.8 241.6l1 .1zM128.8 243.3h.7zM128.8 243.3h.8zM128.8 241.6h.8zM129 241.5l.6 .1zM129 243.3h.3zM129 243.3h.5zM129 241.5h.5zM129.2 241.5h.3zM161.5 255.4l1.7 .2h-1.7zM161.5 255.4h1.8l-.1 .2zM161.5 255.3l1.8 .1h-1.8z"/>
<path d="M161.5 255.3h1.7l.1 .1zM161.5 255.6l1.7 .2h-1.6zM161.5 255.6h1.7v.2zM161.6 255.1l1.6 .2h-1.7zM161.6 255.1h1.6v.2zM161.6 255.8l1.5 .1h-1.4zM161.6 255.8h1.6l-.1 .1zM161.7 255l1.5 .1h-1.6zM161.7 255h1.4l.1 .1zM161.7 255.9l1.3 .2h-1.2zM161.7 255.9h1.4l-.1 .2zM161.8 254.8l1.3 .2h-1.4z"/>
<path d="M161.8 254.8h1.2l.1 .2zM161.8 256.1l1.1 .1h-1zM161.8 256.1h1.2l-.1 .1zM161.8 254.8l.1-.1 1.1 .1zM161.9 254.7l1.1 .1zM161.9 256.2l.9 .1zM161.9 256.2h1zM161.9 254.7h1zM162 254.6l.9 .1zM162 256.3h.6zM162 256.3h.8zM162 254.6h.8z"/>
<path d="M162.2 254.5l.6 .1zM162.2 256.3l.3 .1zM162.2 256.3h.4zM162.2 254.5h.4zM162.3 254.5h.3z"/>
</g>
<path d="M40.8 140.1h3.5M40.8 142.5h3.5M48.6 140.1h3.4M48.6 142.5h3.4" fill="none" stroke="#000" stroke-width=".22"/>
<path d="M40.7 140.4h3.7M48.5 140.4h3.7" fill="none" stroke="#000" stroke-width=".25"/>
<path d="M40.6 140.6h3.9M40.6 142h3.9M48.4 140.6h3.9M48.4 142h3.9" fill="none" stroke="#000" stroke-width=".26"/>
<path d="M40.5 141.2h4.1M40.5 141.5h4.1M40.5 140.9h4.1M40.5 141.7h4.1M48.3 141.2h4.1M48.3 141.5h4.1M48.3 140.9h4.1M48.3 141.7h4.1" fill="none" stroke="#000" stroke-width=".28"/>
<path d="M40.7 142.3h3.7M48.5 142.3h3.7" fill="none" stroke="#000" stroke-width=".24"/>
<text font-size="6.4" x="28.1" y="177.4">bottom view</text>
<g font-size="6.3">
<text x="54.8" y="17.7">广 州 市 美 登 电 子 有 限 公 司</text>
<text x="61" y="25.4">Miden</text>
<text x="83.4" y="25.4">Electronics</text>
<text x="125.1" y="25.4">Co.,Ltd.</text>
</g>
<g font-size="4.2">
<text x="20.7" y="53.5">1.外观尺寸DIMENSIONS(UNIT:mm）</text>
<text x="20.7" y="200">2.原理图（Schematic Diagram）</text>
</g>
<g font-size="3.2">
<text x="40.5" y="59.5">A</text>
<text x="104.2" y="57.3">B</text>
<text x="65.9" y="81.5" transform="rotate(-90 65.9 81.5)">C</text>
<text x="31.1" y="100.4" transform="rotate(-90 31.1 100.4)">D</text>
<text x="51.4" y="101.7">3</text>
<text x="53.9" y="101.7">4</text>
<text x="104.5" y="100.6">F</text>
<text x="33.3" y="105.9">1</text>
<text x="39.4" y="103.1">E</text>
<text x="46.1" y="105.4">2</text>
<text x="59.4" y="103.5" transform="rotate(-90 59.4 103.5)">G</text>
<text x="93.7" y="105.3">6</text>
<text x="115.1" y="105.6">1</text>
</g>
<g font-size="3.1">
<text x="28.1" y="32.1">客户名称</text>
<text x="28.1" y="36">CUSTOMER</text>
<text x="65.4" y="34">RANG DONG</text>
<text x="99.5" y="32.1">客户料号</text>
<text x="100.3" y="36">PART NO</text>
<text x="125.7" y="34">T6244130-OGI5K-V1</text>
<text x="163.8" y="36">REV:A</text>
<text x="164.6" y="32.1">版次</text>
<text x="174.9" y="34">页码：3/5</text>
<text x="26.5" y="46.8">ITEM SPECS</text>
<text x="28.1" y="42.9">品名规格</text>
<text x="51.9" y="44.8">High-frequency transformer</text>
<text x="98.7" y="46.8">MD SKU NO</text>
<text x="99.5" y="42.9">美登料号</text>
<text x="131.2" y="44.8">PM62-280uH</text>
<text x="147.1" y="91.5">Location</text>
<text x="164.6" y="91.5">Dimensions</text>
<text x="152.7" y="98">A</text>
<text x="166.2" y="98">67.0 MAX</text>
<text x="152.7" y="104.5">B</text>
<text x="166.2" y="104.5">62.0 MAX</text>
<text x="152.7" y="111.1">C</text>
<text x="166.2" y="111.1">68.0 MAX</text>
<text x="43.9" y="118.9">正视图</text>
<text x="101.1" y="118.9">侧视图</text>
<text x="152.7" y="117.6">D</text>
<text x="165.4" y="117.6">10.0±2.0</text>
<text x="40.8" y="122.7">FRONT BIEW</text>
<text x="98.7" y="122.7">SIDE VIEW</text>
<text x="152.7" y="124.1">E</text>
<text x="165.4" y="124.1">14.0±0.5</text>
<text x="152.7" y="130.6">F</text>
<text x="165.4" y="130.6">44.0±1.0</text>
<text x="41.7" y="136.6">5</text>
<text x="49.8" y="136.6">6</text>
<text x="152.7" y="137.1">G</text>
<text x="166.2" y="137.1">5.0±1.0</text>
<text x="45.2" y="138.5">H</text>
<text x="152.7" y="143.7">H</text>
<text x="165.4" y="143.7">16.0±1.0</text>
<text x="152.7" y="150.2">I</text>
<text x="35" y="158.5">4</text>
<text x="37.3" y="158.4">3</text>
<text x="49.6" y="167.8">1</text>
<text x="42.7" y="168">2</text>
<text x="31.2" y="281.5">制作</text>
<text x="88.4" y="281.5">审核</text>
<text x="145.5" y="281.5">核准</text>
<text x="26.5" y="285.4">（MADE BY)</text>
<text x="59.8" y="283.5">黄龙</text>
<text x="81.2" y="285.4">（CHECKEI BY)</text>
<text x="117" y="283.5">杨石</text>
<text x="137.6" y="285.4">（APPROVED BY)</text>
<text x="172.5" y="283.5">吴海林</text>
</g>
<g font-size="3">
<text x="169.4" y="256.5">代表起绕点</text>
<text x="169.5" y="261.3">代表套管</text>
</g>
<g font-size="2.9">
<text x="164.2" y="44.8">RH:70％</text>
<text x="177.3" y="44.8">TEMP:25℃</text>
<text x="94.9" y="238.1">1</text>
<text x="147.1" y="237.6">6</text>
<text x="95.1" y="245.5">2</text>
<text x="103" y="242">N1</text>
<text x="134.2" y="241.7">N2</text>
<text x="147.1" y="245.1">5</text>
</g>
<text font-size="2.6" x="63.4" y="90.2">T181007-100TS</text>
<g font-size="2">
<text x="101.8" y="132.7">25</text>
<text x="111.4" y="137" transform="rotate(-90 111.4 137)">8</text>
<text x="91.3" y="142.9" transform="rotate(-34 91.3 142.9)">10</text>
<text x="101.6" y="142.1">16</text>
<text x="111.4" y="150" transform="rotate(90 111.4 150)">44</text>
<text x="79.3" y="152.9" transform="rotate(-5 79.3 152.9)">? 65</text>
<text x="95.5" y="155.6" transform="rotate(-34 95.5 155.6)">? 5,5</text>
<text x="125" y="152.5" transform="rotate(-90 125 152.5)">60</text>
<text x="92" y="159.8">4</text>
<text x="95.4" y="159.9">11</text>
<text x="102.2" y="161.2">14</text>
<text x="89.2" y="165.5">1</text>
<text x="95.6" y="166.4" transform="rotate(-90 95.6 166.4)">11</text>
<text x="98.4" y="166.5" transform="rotate(-90 98.4 166.5)">8</text>
<text x="92" y="174.4">Bottom plate diagram</text>
</g>
<g font-size="1.9">
<text x="86.4" y="164.4" transform="rotate(-25 86.4 164.4)">? 1</text>
<text x="102.9" y="166" transform="rotate(41 102.9 166)">? 4</text>
<text x="91.8" y="169.2" transform="rotate(-90 91.8 169.2)">1.5</text>
</g>
<g font-size="1.6">
<text x="39.2" y="149">MD YYWW</text>
<text x="39.2" y="147.1">T6244130-0GI5K-V1</text>
<text x="50.6" y="152.1" transform="rotate(16 50.6 152.1)">? 5,5</text>
<text x="53.7" y="159.6" transform="rotate(-21 53.7 159.6)">? 4</text>
</g>
<text font-size="1.5" x="36" y="142.5" transform="rotate(-13 36 142.5)">10</text>
</svg>
